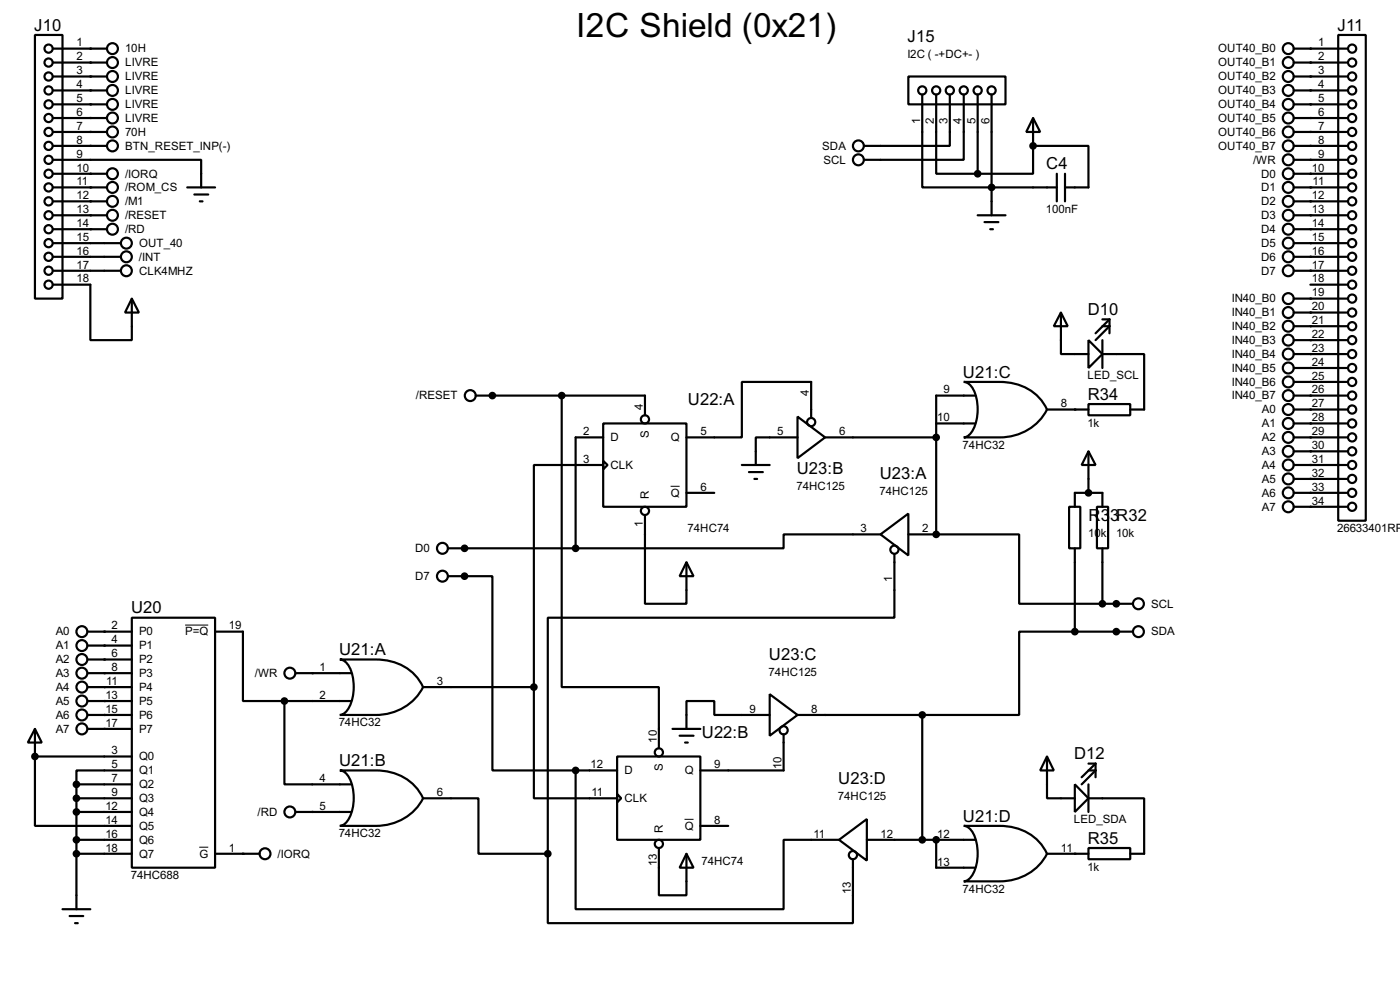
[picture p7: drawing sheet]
<svg xmlns="http://www.w3.org/2000/svg" width="256mm" height="180mm" viewBox="0 0 256 180" stroke-linecap="round" stroke-linejoin="round" font-family="sans-serif">
<g fill="#000">
<circle cx="16.6" cy="14" r=".2"/>
<circle cx="16.6" cy="8.9" r=".2"/>
<circle cx="16.6" cy="19.1" r=".2"/>
<circle cx="16.6" cy="11.5" r=".2"/>
<circle cx="16.6" cy="16.6" r=".2"/>
<circle cx="240.1" cy="19.1" r=".2"/>
<circle cx="240.1" cy="8.9" r=".2"/>
<circle cx="240.1" cy="16.6" r=".2"/>
<circle cx="240.1" cy="11.5" r=".2"/>
<circle cx="240.1" cy="14" r=".2"/>
<circle cx="16.6" cy="31.8" r=".2"/>
<circle cx="16.6" cy="36.9" r=".2"/>
<circle cx="16.6" cy="21.6" r=".2"/>
<circle cx="16.6" cy="24.2" r=".2"/>
<circle cx="16.6" cy="26.7" r=".2"/>
<circle cx="16.6" cy="34.3" r=".2"/>
<circle cx="16.6" cy="39.4" r=".2"/>
<circle cx="189.3" cy="26.7" r=".2"/>
<circle cx="240.1" cy="24.2" r=".2"/>
<circle cx="240.1" cy="29.3" r=".2"/>
<circle cx="240.1" cy="34.3" r=".2"/>
<circle cx="240.1" cy="21.6" r=".2"/>
<circle cx="240.1" cy="26.7" r=".2"/>
<circle cx="240.1" cy="31.8" r=".2"/>
<circle cx="240.1" cy="36.9" r=".2"/>
<circle cx="240.1" cy="39.4" r=".2"/>
<circle cx="16.6" cy="42" r=".2"/>
<circle cx="240.1" cy="42" r=".2"/>
<circle cx="240.1" cy="59.7" r=".2"/>
<circle cx="240.1" cy="44.5" r=".2"/>
<circle cx="240.1" cy="49.6" r=".2"/>
<circle cx="240.1" cy="54.7" r=".2"/>
<circle cx="240.1" cy="57.2" r=".2"/>
<circle cx="240.1" cy="47" r=".2"/>
<circle cx="90.2" cy="72.4" r=".2"/>
<circle cx="196.9" cy="75" r=".2"/>
<circle cx="240.1" cy="72.4" r=".2"/>
<circle cx="240.1" cy="69.9" r=".2"/>
<circle cx="240.1" cy="75" r=".2"/>
<circle cx="240.1" cy="77.5" r=".2"/>
<circle cx="240.1" cy="64.8" r=".2"/>
<circle cx="240.1" cy="67.4" r=".2"/>
<circle cx="240.1" cy="62.3" r=".2"/>
<circle cx="171.5" cy="97.8" r=".2"/>
<circle cx="240.1" cy="87.7" r=".2"/>
<circle cx="240.1" cy="80.1" r=".2"/>
<circle cx="240.1" cy="82.6" r=".2"/>
<circle cx="240.1" cy="85.1" r=".2"/>
<circle cx="240.1" cy="90.2" r=".2"/>
<circle cx="240.1" cy="92.8" r=".2"/>
<circle cx="19.1" cy="118.2" r=".2"/>
<circle cx="19.1" cy="115.6" r=".2"/>
<circle cx="85.1" cy="100.4" r=".2"/>
<circle cx="85.1" cy="105.5" r=".2"/>
<circle cx="204.5" cy="115.6" r=".2"/>
<circle cx="204.5" cy="110.5" r=".2"/>
<circle cx="6.4" cy="138.5" r=".2"/>
<circle cx="19.1" cy="120.7" r=".2"/>
<circle cx="19.1" cy="128.3" r=".2"/>
<circle cx="19.1" cy="133.4" r=".2"/>
<circle cx="19.1" cy="125.8" r=".2"/>
<circle cx="19.1" cy="123.2" r=".2"/>
<circle cx="19.1" cy="130.9" r=".2"/>
<circle cx="57.2" cy="123.2" r=".2"/>
<circle cx="44.5" cy="156.3" r=".2"/>
<circle cx="57.2" cy="148.6" r=".2"/>
<circle cx="171.5" cy="153.7" r=".2"/>
<circle cx="196.9" cy="156.3" r=".2"/>
</g>
<g fill="none" stroke="#000" stroke-width=".4">
<path d="M6.4 6.4h5.1v48.3h-5.1zM9.7 11.5h9.9M9.7 14h9.9M9.7 16.6h9.9M9.7 19.1h9.9M9.7 8.9h9.9M166.4 14h17.8v5.1h-17.8zM169 17.3v17h24.6M171.5 17.3v14.5h7.6M174 17.3v9.4h-15.7M176.6 17.3v12h-18.3M179.1 17.3v14.5"/>
<path d="M181.7 17.3v22.1M237 11.5h9.9M237 14h9.9M237 16.6h9.9M237 19.1h9.9M237 8.9h9.9M245.2 6.4h5v88.9h-5zM9.7 29.3h27.2v5M9.7 34.3h9.9M9.7 36.9h9.9M9.7 21.6h9.9M9.7 24.2h9.9"/>
<path d="M9.7 26.7h9.9M9.7 31.8h9.9M9.7 39.4h9.9M34.3 34.3h5.1M35.6 35.6h2.6M36.6 36.9h.5M179.1 39.4h5.1M189.3 21.6l1.3 2.6h-2.6zM189.3 26.7v5.1h-10.2M189.3 26.7h10.1v7.6h-4.3M189.3 21.6v5.1M193.6 31.8v5.1"/>
<path d="M195.1 31.8v5.1M237 34.3h9.9M237 36.9h9.9M237 21.6h9.9M237 24.2h9.9M237 26.7h9.9M237 31.8h9.9M237 39.4h9.9M237 29.3h9.9M9.7 52.1h6.9v10.2h7.6v-7.6M9.7 44.5h12.5M9.7 47h12.5"/>
<path d="M9.7 49.6h12.5M9.7 42h9.9M24.2 54.7l1.3 2.5h-2.6zM180.4 40.7h2.5M181.4 42h.5M194.4 57.2l1.2 2.5h-2.5zM194.4 57.2v7.6h5M202 59.7h1.3l-2.6 2.6M202 58.5h1.3M203.3 58.5l-2.6 2.5M203.3 58.5v2.5M237 44.5h9.9"/>
<path d="M237 47h9.9M237 49.6h9.9M237 54.7h9.9M237 57.2h9.9M237 59.7h9.9M237 42h9.9M240.1 52.1h6.8M87.2 72.4h31v3.6M102.9 72.4v53.4h17.8v11.2M110.5 77.5h15.3v15.3h-15.3zM146.1 76.3l5.1 3.8-5.1 3.8zM148.6 76.5v-6.6h-12.7v10.2h-10.1"/>
<path d="M171.5 77.5h7.1M176.6 69.9h6.6a9.2 9.2 0 0 1 8.6 5.1 9.5 9.5 0 0 1-8.6 5.1h-6.6a2.29 2.29 0 0 0 1.7-1.5 8.5 8.5 0 0 0-.4-7.9l-.9-.7zM178.6 72.4h-7.1v25.4M191.8 75h7.6M199.4 74h7.7v2h-7.7zM199.4 62.3l2.6 2.5-2.6 2.6zM202 64.8h7.6v10.2h-2.5M202 62.3v5.1M237 72.4h9.9M237 62.3h9.9M237 64.8h9.9M237 67.4h9.9"/>
<path d="M237 69.9h9.9M237 75h9.9M237 77.5h9.9M110.5 84.4l.8 .7-.8 .8zM110.5 85.1h-12.7v40.7M110.5 80.1h-5v20.3M118.2 94.3v16.2h7.6v-7.6M125.8 90.2h5.1M135.9 85.1h5.1M137.2 86.4h2.6M138.2 87.7h.5M146.1 80.1h-7.6v5"/>
<path d="M151.2 80.1h20.3M161.3 97.8l5.1-3.8v7.7zM161.3 97.8h-17.7v2.6h-38.1M166.4 97.8h5.1M171.5 97.8h15.2v12.7h15.3M195.9 92.8h2v7.6h-2zM196.9 92.8v-2.6h5.1v2.6M199.4 82.6l1.3 2.5h-2.5zM199.4 82.6v7.6M201 92.8h2v7.6h-2zM237 80.1h9.9M237 90.2h9.9"/>
<path d="M237 82.6h9.9M237 92.8h9.9M237 85.1h9.9M237 87.7h9.9M16.1 115.6h8.1M16.1 118.2h8.1M24.2 113.1h15.2v45.7h-15.2zM39.4 115.6h5.1v12.7h7.6M82.1 105.5h8.1v35.5h15.3M82.1 100.4h23.4M125.8 102.9l1.3 2.6h-2.6zM163.9 101.4v11.7h-63.5v43.2"/>
<path d="M196.9 115.6h-10.2v15.3h-17.7M196.9 115.6h10.7M196.9 100.4v15.2M202 110.5h5.6M202 100.4v10.1M6.4 133.4l1.3 2.5h-2.6zM6.4 138.5v12.7h17.8M6.4 138.5h17.8M6.4 133.4v5.1M16.1 128.3h8.1M16.1 125.8h8.1M16.1 130.9h8.1"/>
<path d="M16.1 123.2h8.1M16.1 133.4h8.1M16.1 120.7h8.1M52.1 128.3v15.3h12.2M52.1 128.3h12.2M54.2 123.2h10.1M62.3 120.7h6.6a9.2 9.2 0 0 1 8.6 5.1 9.5 9.5 0 0 1-8.6 5.1h-6.6a2.29 2.29 0 0 0 1.7-1.5 8.5 8.5 0 0 0-.4-7.9l-.9-.7zM77.5 125.8h20.3M97.8 125.8v20.3h15.3M113.1 138.5h15.2v15.2h-15.2zM123.2 133.4h5.1M124.5 134.7h2.6"/>
<path d="M125.5 135.9h.5M141 127.1l5.1 3.8-5.1 3.8zM141 130.9h-10.1v-2.6h-5.1v5.1M143.6 134.4v6.6h-15.3M146.1 130.9h22.9M169 130.9v22.8M191.8 138.5l1.3 2.5h-2.5zM191.8 138.5v7.6h5.1M199.4 139.8h1.3M200.7 139.8l-2.5 2.5M200.7 139.8v2.5M14 143.6v22.8"/>
<path d="M14 143.6h10.2M14 146.1h10.2M14 148.6h10.2M14 153.7h10.2M14 156.3h10.2M24.2 141h-10.2v2.6M39.4 156.3h8.2M54.2 148.6h10.1M62.3 141h6.6a9.2 9.2 0 0 1 8.6 5.1 9.5 9.5 0 0 1-8.6 5.1h-6.6a2.3 2.3 0 0 0 1.7-1.5 8.4 8.4 0 0 0-.4-7.9l-.9-.7zM77.5 146.1h10.2v10.2h12.7M100.4 156.3v12.7h55.9v-11.7M105.5 141v25.4h38.1v-12.7h10.1"/>
<path d="M105.5 141h7.6M113.1 145.3l.7 .8-.7 .8zM120.7 155.2v8.7h5.1v-7.6M125.8 156.3l1.3 2.5h-2.6zM128.3 151.2h5.1M153.7 153.7l5.1-3.8v7.6zM158.8 153.7h19.8M171.5 153.7v5.1h7.1M176.6 151.2h6.6a9.2 9.2 0 0 1 8.6 5.1 9.5 9.5 0 0 1-8.6 5h-6.6a2.28 2.28 0 0 0 1.7-1.5 8.5 8.5 0 0 0-.4-7.8l-.9-.8zM191.8 156.3h7.6M196.9 143.6l2.5 2.5-2.5 2.5zM199.4 155.2h7.7v2.1h-7.7z"/>
<path d="M199.4 146.1h10.2v10.2h-2.5M199.4 141h1.3l-2.5 2.6M199.4 143.6v5M11.5 166.4h5.1M12.8 167.7h2.5M13.8 169h.5"/>
<circle cx="8.9" cy="19.1" r=".75"/>
<circle cx="8.9" cy="11.5" r=".75"/>
<circle cx="8.9" cy="14" r=".75"/>
<circle cx="8.9" cy="8.9" r=".75"/>
<circle cx="8.9" cy="16.6" r=".75"/>
<circle cx="20.6" cy="11.5" r="1"/>
<circle cx="20.6" cy="8.9" r="1"/>
<circle cx="20.6" cy="16.6" r="1"/>
<circle cx="20.6" cy="19.1" r="1"/>
<circle cx="20.6" cy="14" r="1"/>
<circle cx="168.9" cy="16.6" r=".75"/>
<circle cx="171.5" cy="16.6" r=".75"/>
<circle cx="174" cy="16.6" r=".75"/>
<circle cx="176.5" cy="16.6" r=".75"/>
<circle cx="179.1" cy="16.6" r=".75"/>
<circle cx="181.6" cy="16.6" r=".75"/>
<circle cx="236" cy="11.5" r="1"/>
<circle cx="236" cy="8.9" r="1"/>
<circle cx="236" cy="19.1" r="1"/>
<circle cx="236" cy="16.6" r="1"/>
<circle cx="236" cy="14" r="1"/>
<circle cx="247.7" cy="14" r=".75"/>
<circle cx="247.7" cy="16.6" r=".75"/>
<circle cx="247.7" cy="8.9" r=".75"/>
<circle cx="247.7" cy="19.1" r=".75"/>
<circle cx="247.7" cy="11.5" r=".75"/>
<circle cx="8.9" cy="36.9" r=".75"/>
<circle cx="8.9" cy="39.4" r=".75"/>
<circle cx="8.9" cy="31.8" r=".75"/>
<circle cx="8.9" cy="29.3" r=".75"/>
<circle cx="8.9" cy="26.7" r=".75"/>
<circle cx="8.9" cy="34.3" r=".75"/>
<circle cx="8.9" cy="21.6" r=".75"/>
<circle cx="8.9" cy="24.2" r=".75"/>
<circle cx="20.6" cy="36.9" r="1"/>
<circle cx="20.6" cy="31.8" r="1"/>
<circle cx="20.6" cy="39.4" r="1"/>
<circle cx="20.6" cy="26.7" r="1"/>
<circle cx="20.6" cy="34.3" r="1"/>
<circle cx="20.6" cy="21.6" r="1"/>
<circle cx="20.6" cy="24.2" r="1"/>
<circle cx="157.2" cy="26.7" r="1"/>
<circle cx="157.2" cy="29.3" r="1"/>
<circle cx="236" cy="34.3" r="1"/>
<circle cx="236" cy="36.9" r="1"/>
<circle cx="236" cy="26.7" r="1"/>
<circle cx="236" cy="39.4" r="1"/>
<circle cx="236" cy="29.3" r="1"/>
<circle cx="236" cy="31.8" r="1"/>
<circle cx="236" cy="24.2" r="1"/>
<circle cx="236" cy="21.6" r="1"/>
<circle cx="247.7" cy="39.4" r=".75"/>
<circle cx="247.7" cy="26.7" r=".75"/>
<circle cx="247.7" cy="31.8" r=".75"/>
<circle cx="247.7" cy="34.3" r=".75"/>
<circle cx="247.7" cy="29.3" r=".75"/>
<circle cx="247.7" cy="36.9" r=".75"/>
<circle cx="247.7" cy="21.6" r=".75"/>
<circle cx="247.7" cy="24.2" r=".75"/>
<circle cx="8.9" cy="52.1" r=".75"/>
<circle cx="8.9" cy="42" r=".75"/>
<circle cx="8.9" cy="49.6" r=".75"/>
<circle cx="8.9" cy="47" r=".75"/>
<circle cx="8.9" cy="44.5" r=".75"/>
<circle cx="20.6" cy="42" r="1"/>
<circle cx="23.1" cy="47" r="1"/>
<circle cx="23.1" cy="49.6" r="1"/>
<circle cx="23.1" cy="44.5" r="1"/>
<circle cx="236" cy="44.5" r="1"/>
<circle cx="236" cy="42" r="1"/>
<circle cx="236" cy="47" r="1"/>
<circle cx="236" cy="49.6" r="1"/>
<circle cx="236" cy="54.7" r="1"/>
<circle cx="236" cy="57.2" r="1"/>
<circle cx="236" cy="59.7" r="1"/>
<circle cx="247.7" cy="54.7" r=".75"/>
<circle cx="247.7" cy="59.7" r=".75"/>
<circle cx="247.7" cy="57.2" r=".75"/>
<circle cx="247.7" cy="52.1" r=".75"/>
<circle cx="247.7" cy="44.5" r=".75"/>
<circle cx="247.7" cy="42" r=".75"/>
<circle cx="247.7" cy="49.6" r=".75"/>
<circle cx="247.7" cy="47" r=".75"/>
<circle cx="86.1" cy="72.4" r="1"/>
<circle cx="118.1" cy="76.8" r=".75"/>
<circle cx="148.6" cy="77.3" r=".75"/>
<circle cx="236" cy="62.3" r="1"/>
<circle cx="236" cy="72.4" r="1"/>
<circle cx="236" cy="77.5" r="1"/>
<circle cx="236" cy="64.8" r="1"/>
<circle cx="236" cy="69.9" r="1"/>
<circle cx="236" cy="67.4" r="1"/>
<circle cx="236" cy="75" r="1"/>
<circle cx="247.7" cy="77.5" r=".75"/>
<circle cx="247.7" cy="64.8" r=".75"/>
<circle cx="247.7" cy="72.4" r=".75"/>
<circle cx="247.7" cy="75" r=".75"/>
<circle cx="247.7" cy="67.4" r=".75"/>
<circle cx="247.7" cy="69.9" r=".75"/>
<circle cx="247.7" cy="62.3" r=".75"/>
<circle cx="118.1" cy="93.5" r=".75"/>
<circle cx="236" cy="90.2" r="1"/>
<circle cx="236" cy="92.8" r="1"/>
<circle cx="236" cy="80.1" r="1"/>
<circle cx="236" cy="87.7" r="1"/>
<circle cx="236" cy="85.1" r="1"/>
<circle cx="236" cy="82.6" r="1"/>
<circle cx="247.7" cy="90.2" r=".75"/>
<circle cx="247.7" cy="82.6" r=".75"/>
<circle cx="247.7" cy="87.7" r=".75"/>
<circle cx="247.7" cy="85.1" r=".75"/>
<circle cx="247.7" cy="92.8" r=".75"/>
<circle cx="247.7" cy="80.1" r=".75"/>
<circle cx="15" cy="118.2" r="1"/>
<circle cx="15" cy="115.6" r="1"/>
<circle cx="81" cy="100.4" r="1"/>
<circle cx="81" cy="105.5" r="1"/>
<circle cx="163.8" cy="100.6" r=".75"/>
<circle cx="208.5" cy="110.5" r="1"/>
<circle cx="208.5" cy="115.6" r="1"/>
<circle cx="15" cy="133.4" r="1"/>
<circle cx="15" cy="128.3" r="1"/>
<circle cx="15" cy="130.9" r="1"/>
<circle cx="15" cy="120.7" r="1"/>
<circle cx="15" cy="123.2" r="1"/>
<circle cx="15" cy="125.8" r="1"/>
<circle cx="53.1" cy="123.2" r="1"/>
<circle cx="120.7" cy="137.7" r=".75"/>
<circle cx="143.5" cy="133.7" r=".75"/>
<circle cx="48.5" cy="156.3" r="1"/>
<circle cx="53.1" cy="148.6" r="1"/>
<circle cx="120.7" cy="154.5" r=".75"/>
<circle cx="156.2" cy="156.5" r=".75"/>
</g>
<g fill="#000" stroke="#000" stroke-width=".4">
<circle cx="179.1" cy="31.8" r=".5"/>
<circle cx="181.6" cy="34.3" r=".5"/>
<circle cx="189.2" cy="26.7" r=".5"/>
<circle cx="90.2" cy="72.4" r=".5"/>
<circle cx="102.9" cy="72.4" r=".5"/>
<circle cx="171.5" cy="97.8" r=".5"/>
<circle cx="171.5" cy="80.1" r=".5"/>
<circle cx="199.4" cy="90.2" r=".5"/>
<circle cx="85.1" cy="105.5" r=".5"/>
<circle cx="85.1" cy="100.4" r=".5"/>
<circle cx="105.4" cy="100.4" r=".5"/>
<circle cx="196.9" cy="115.6" r=".5"/>
<circle cx="201.9" cy="110.5" r=".5"/>
<circle cx="204.5" cy="115.6" r=".5"/>
<circle cx="204.5" cy="110.5" r=".5"/>
<circle cx="6.4" cy="138.5" r=".5"/>
<circle cx="52.1" cy="128.3" r=".5"/>
<circle cx="97.8" cy="125.8" r=".5"/>
<circle cx="168.9" cy="130.9" r=".5"/>
<circle cx="14" cy="143.6" r=".5"/>
<circle cx="14" cy="146.1" r=".5"/>
<circle cx="14" cy="153.7" r=".5"/>
<circle cx="14" cy="156.3" r=".5"/>
<circle cx="14" cy="148.6" r=".5"/>
<circle cx="100.3" cy="156.3" r=".5"/>
<circle cx="105.4" cy="141" r=".5"/>
<circle cx="168.9" cy="153.7" r=".5"/>
<circle cx="171.5" cy="153.7" r=".5"/>
</g>
<path d="M122.9 89h1.6M33.9 114.4h4.3M36.5 155.1h1.7M125.4 150h1.7" fill="none" stroke="#000" stroke-width=".18"/>
<text font-size="6.9" x="105.6" y="6.8">I2C Shield (0x21)</text>
<g font-size="3.4">
<text x="6.3" y="5.6">J10</text>
<text x="245" y="5.6">J11</text>
<text x="166.3" y="7.6">J15</text>
<text x="191.7" y="31">C4</text>
<text x="199.3" y="57.7">D10</text>
<text x="176.4" y="69.1">U21:C</text>
<text x="126" y="74.1">U22:A</text>
<text x="199.3" y="73.2">R34</text>
<text x="146" y="86.8">U23:B</text>
<text x="161.2" y="87.7">U23:A</text>
<text x="199.4" y="95.3">R</text>
<text x="201.7" y="95.3">3</text>
<text x="203.4" y="95.3">3R32</text>
<text x="24" y="112.3">U20</text>
<text x="62.1" y="119.9">U21:A</text>
<text x="140.9" y="120.7">U23:C</text>
<text x="128.6" y="135.1">U22:B</text>
<text x="62.1" y="140.2">U21:B</text>
<text x="153.6" y="143.6">U23:D</text>
<text x="196.8" y="139">D12</text>
<text x="176.4" y="150.4">U21:D</text>
<text x="199.3" y="154.4">R35</text>
</g>
<g font-size="2.4">
<text x="14" y="8.5">1</text>
<text x="14" y="11.1">2</text>
<text x="22.9" y="9.6">10H</text>
<text x="166.2" y="10.6">I2C ( -+DC+- )</text>
<text x="223.2" y="9.6">OUT40_B0</text>
<text x="241.5" y="8.5">1</text>
<text x="241.5" y="11.1">2</text>
<text x="14" y="13.6">3</text>
<text x="14" y="16.2">4</text>
<text x="22.9" y="12.2">LIVRE</text>
<text x="22.9" y="14.7">LIVRE</text>
<text x="22.9" y="17.3">LIVRE</text>
<text x="223.2" y="12.2">OUT40_B1</text>
<text x="223.2" y="14.7">OUT40_B2</text>
<text x="223.2" y="17.3">OUT40_B3</text>
<text x="241.5" y="13.6">3</text>
<text x="241.5" y="16.2">4</text>
<text x="14" y="18.7">5</text>
<text x="14" y="21.2">6</text>
<text x="14" y="23.8">7</text>
<text x="22.9" y="19.8">LIVRE</text>
<text x="22.9" y="22.3">LIVRE</text>
<text x="168.6" y="22.8" transform="rotate(-90 168.6 22.8)">1</text>
<text x="171.1" y="22.8" transform="rotate(-90 171.1 22.8)">2</text>
<text x="173.6" y="22.8" transform="rotate(-90 173.6 22.8)">3</text>
<text x="176.2" y="22.8" transform="rotate(-90 176.2 22.8)">4</text>
<text x="178.7" y="22.7" transform="rotate(-90 178.7 22.7)">5</text>
<text x="181.3" y="22.8" transform="rotate(-90 181.3 22.8)">6</text>
<text x="223.2" y="19.8">OUT40_B4</text>
<text x="223.2" y="22.3">OUT40_B5</text>
<text x="241.5" y="18.7">5</text>
<text x="241.5" y="21.2">6</text>
<text x="241.5" y="23.8">7</text>
<text x="14" y="26.3">8</text>
<text x="14" y="28.9">9</text>
<text x="22.9" y="24.9">70H</text>
<text x="22.9" y="27.4">BTN_RESET_INP(-)</text>
<text x="150.6" y="27.4">SDA</text>
<text x="150.8" y="30">SCL</text>
<text x="223.2" y="24.9">OUT40_B6</text>
<text x="223.2" y="27.4">OUT40_B7</text>
<text x="229.6" y="30">/WR</text>
<text x="241.5" y="26.3">8</text>
<text x="241.5" y="28.9">9</text>
<text x="14" y="31.4">10</text>
<text x="14" y="33.9">11</text>
<text x="22.9" y="32.5">/IORQ</text>
<text x="22.9" y="35">/ROM_CS</text>
<text x="231" y="32.5">D0</text>
<text x="231" y="35">D1</text>
<text x="240.3" y="31.4">10</text>
<text x="240.5" y="33.9">11</text>
<text x="14" y="36.5">12</text>
<text x="14" y="39">13</text>
<text x="14" y="41.6">14</text>
<text x="22.9" y="37.6">/M1</text>
<text x="22.9" y="40.1">/RESET</text>
<text x="191.6" y="39">100nF</text>
<text x="231" y="37.6">D2</text>
<text x="231" y="40.1">D3</text>
<text x="240.3" y="36.5">12</text>
<text x="240.3" y="39">13</text>
<text x="240.3" y="41.6">14</text>
<text x="14" y="44.1">15</text>
<text x="14" y="46.6">16</text>
<text x="22.9" y="42.7">/RD</text>
<text x="25.5" y="47.7">/INT</text>
<text x="25.5" y="45.2">OUT_40</text>
<text x="231" y="45.2">D5</text>
<text x="231" y="42.7">D4</text>
<text x="231" y="47.7">D6</text>
<text x="240.3" y="44.1">15</text>
<text x="240.3" y="46.6">16</text>
<text x="14" y="49.2">17</text>
<text x="14" y="51.7">18</text>
<text x="25.5" y="50.3">CLK4MHZ</text>
<text x="231" y="50.3">D7</text>
<text x="240.3" y="49.2">17</text>
<text x="240.3" y="51.7">18</text>
<text x="225.6" y="55.4">IN40_B0</text>
<text x="225.6" y="57.9">IN40_B1</text>
<text x="240.3" y="54.3">19</text>
<text x="240.3" y="56.8">20</text>
<text x="240.3" y="59.3">21</text>
<text x="225.6" y="60.4">IN40_B2</text>
<text x="225.6" y="63">IN40_B3</text>
<text x="225.6" y="65.5">IN40_B4</text>
<text x="240.3" y="61.9">22</text>
<text x="240.3" y="64.4">23</text>
<text x="172.9" y="72">9</text>
<text x="199.2" y="69.5">LED_SCL</text>
<text x="225.6" y="68.1">IN40_B5</text>
<text x="225.6" y="70.6">IN40_B6</text>
<text x="240.3" y="67">24</text>
<text x="240.3" y="69.5">25</text>
<text x="240.3" y="72">26</text>
<text x="76.2" y="73.1">/RESET</text>
<text x="117.8" y="75" transform="rotate(-90 117.8 75)">4</text>
<text x="148.2" y="72.4" transform="rotate(-90 148.2 72.4)">4</text>
<text x="171.7" y="77.1">10</text>
<text x="194.4" y="74.6">8</text>
<text x="225.6" y="73.1">IN40_B7</text>
<text x="231.2" y="75.7">A0</text>
<text x="240.3" y="74.6">27</text>
<text x="240.3" y="77.1">28</text>
<text x="106.9" y="79.7">2</text>
<text x="111.8" y="80.8">D</text>
<text x="118.9" y="80.1" transform="rotate(-90 118.9 80.1)">S</text>
<text x="122.9" y="80.8">Q</text>
<text x="128.3" y="79.7">5</text>
<text x="142.4" y="79.7">5</text>
<text x="153.7" y="79.7">6</text>
<text x="176.4" y="82.2">74HC32</text>
<text x="199.2" y="78.1">1k</text>
<text x="231.2" y="78.2">A1</text>
<text x="231.2" y="83.3">A3</text>
<text x="231.2" y="80.8">A2</text>
<text x="240.3" y="79.7">29</text>
<text x="240.3" y="82.2">30</text>
<text x="106.9" y="84.7">3</text>
<text x="111.8" y="85.8">CLK</text>
<text x="128.3" y="89.8">6</text>
<text x="145.9" y="89.8">74HC125</text>
<text x="231.2" y="85.8">A4</text>
<text x="231.2" y="88.4">A5</text>
<text x="240.3" y="84.7">31</text>
<text x="240.3" y="87.3">32</text>
<text x="240.3" y="89.8">33</text>
<text x="118.9" y="91.4" transform="rotate(-90 118.9 91.4)">R</text>
<text x="122.9" y="90.9">Q</text>
<text x="161.1" y="90.7">74HC125</text>
<text x="231.2" y="93.5">A7</text>
<text x="231.2" y="90.9">A6</text>
<text x="240.3" y="92.4">34</text>
<text x="76.1" y="101.1">D0</text>
<text x="117.8" y="96.5" transform="rotate(-90 117.8 96.5)">1</text>
<text x="126" y="97.4">74HC74</text>
<text x="157.7" y="97.4">3</text>
<text x="169" y="97.4">2</text>
<text x="199.4" y="98.2">10k</text>
<text x="204.5" y="98.2">10k</text>
<text x="245" y="97.4">26633401RP</text>
<text x="76.1" y="106.2">D7</text>
<text x="163.5" y="106.6" transform="rotate(-90 163.5 106.6)">1</text>
<text x="210.9" y="111.2">SCL</text>
<text x="10.2" y="116.3">A0</text>
<text x="10.2" y="118.9">A1</text>
<text x="20.5" y="115.2">2</text>
<text x="20.5" y="117.8">4</text>
<text x="25.5" y="116.3">P0</text>
<text x="25.5" y="118.9">P1</text>
<text x="33.9" y="116.3">P=Q</text>
<text x="42" y="115.2">19</text>
<text x="210.9" y="116.3">SDA</text>
<text x="10.2" y="123.9">A3</text>
<text x="10.2" y="121.4">A2</text>
<text x="19.5" y="125.4">11</text>
<text x="20.5" y="120.3">6</text>
<text x="20.5" y="122.8">8</text>
<text x="25.5" y="121.4">P2</text>
<text x="25.5" y="123.9">P3</text>
<text x="46.7" y="123.9">/WR</text>
<text x="58.6" y="122.8">1</text>
<text x="80.1" y="125.4">3</text>
<text x="140.8" y="123.7">74HC125</text>
<text x="10.2" y="131.6">A6</text>
<text x="10.2" y="126.5">A4</text>
<text x="10.2" y="129">A5</text>
<text x="19.3" y="127.9">13</text>
<text x="19.3" y="130.5">15</text>
<text x="25.5" y="126.5">P4</text>
<text x="25.5" y="129">P5</text>
<text x="25.5" y="131.6">P6</text>
<text x="58.6" y="127.9">2</text>
<text x="137.3" y="130.5">9</text>
<text x="148.6" y="130.5">8</text>
<text x="10.2" y="134.1">A7</text>
<text x="19.3" y="133">17</text>
<text x="25.5" y="134.1">P7</text>
<text x="62.1" y="133">74HC32</text>
<text x="120.3" y="135.9" transform="rotate(-90 120.3 135.9)">10</text>
<text x="20.5" y="138.1">3</text>
<text x="20.5" y="140.6">5</text>
<text x="20.5" y="143.2">7</text>
<text x="25.5" y="139.2">Q0</text>
<text x="25.5" y="141.7">Q1</text>
<text x="58.6" y="143.2">4</text>
<text x="108.2" y="140.6">12</text>
<text x="114.4" y="141.7">D</text>
<text x="121.4" y="141.1" transform="rotate(-90 121.4 141.1)">S</text>
<text x="125.4" y="141.7">Q</text>
<text x="130.9" y="140.6">9</text>
<text x="143.2" y="140.8" transform="rotate(-90 143.2 140.8)">10</text>
<text x="19.3" y="148.2">12</text>
<text x="20.5" y="145.7">9</text>
<text x="25.5" y="144.3">Q2</text>
<text x="25.5" y="146.8">Q3</text>
<text x="25.5" y="149.3">Q4</text>
<text x="47.2" y="149.3">/RD</text>
<text x="58.6" y="148.2">5</text>
<text x="80.1" y="145.7">6</text>
<text x="108.4" y="145.7">11</text>
<text x="114.4" y="146.8">CLK</text>
<text x="153.5" y="146.5">74HC125</text>
<text x="19.3" y="150.8">14</text>
<text x="19.3" y="153.3">16</text>
<text x="19.3" y="155.9">18</text>
<text x="25.5" y="151.9">Q5</text>
<text x="25.5" y="154.4">Q6</text>
<text x="42" y="155.9">1</text>
<text x="62.1" y="153.3">74HC32</text>
<text x="121.4" y="152.4" transform="rotate(-90 121.4 152.4)">R</text>
<text x="125.4" y="151.9">Q</text>
<text x="130.9" y="150.8">8</text>
<text x="149" y="153.3">11</text>
<text x="161.3" y="153.3">12</text>
<text x="171.7" y="153.3">12</text>
<text x="194.4" y="155.9">11</text>
<text x="196.7" y="150.7">LED_SDA</text>
<text x="24" y="160.9">74HC688</text>
<text x="25.5" y="157">Q7</text>
<text x="36.5" y="157">G</text>
<text x="50.9" y="157">/IORQ</text>
<text x="120.3" y="158.6" transform="rotate(-90 120.3 158.6)">13</text>
<text x="128.5" y="158.4">74HC74</text>
<text x="171.7" y="158.4">13</text>
<text x="199.2" y="159.4">1k</text>
<text x="155.9" y="163.6" transform="rotate(-90 155.9 163.6)">13</text>
<text x="176.4" y="163.4">74HC32</text>
</g>
</svg>
